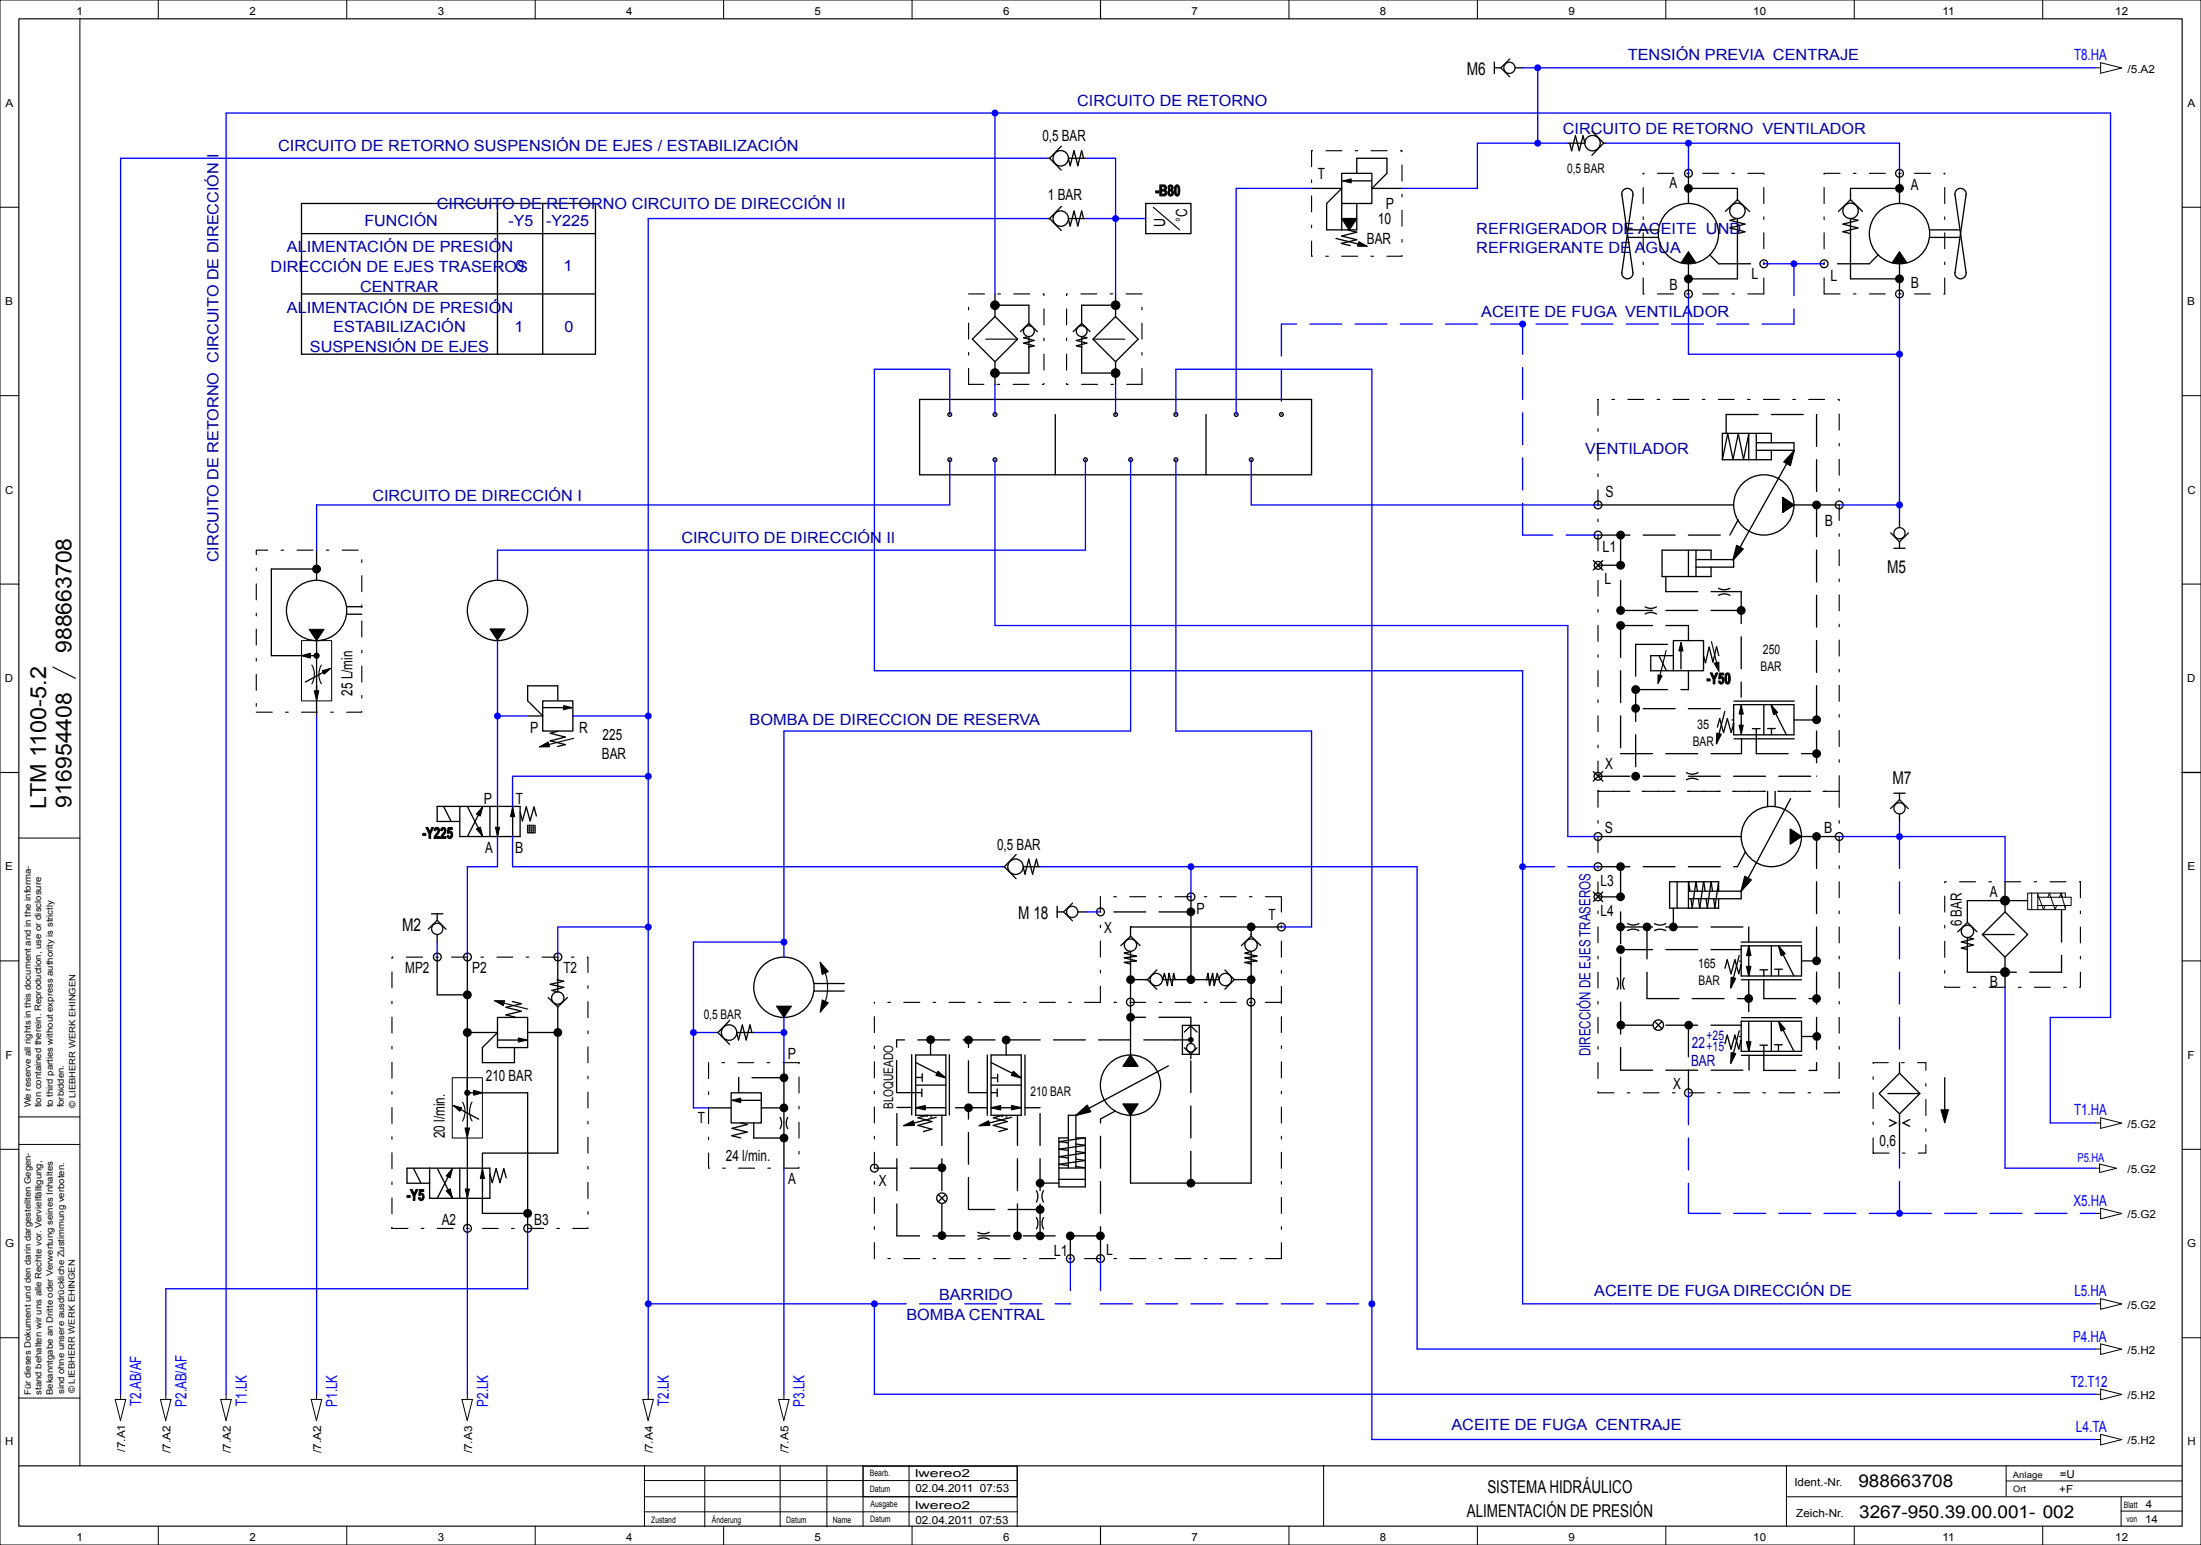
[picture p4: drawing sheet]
<svg xmlns="http://www.w3.org/2000/svg" width="584mm" height="410mm" viewBox="0 0 584 410" stroke-linecap="round" stroke-linejoin="round" font-family="sans-serif">
<path d="M292 0v5M5 5h574v400h-574zM14 177l6 3M0 205h5M579 205h5M5 389h574M292 405v5" fill="none" stroke="#000" stroke-width=".3"/>
<g fill="none" stroke="#000" stroke-width=".27">
<path d="M0 0h584v410h-584zM42 0v5M92 0v5M142 0v5M192 0v5M242 0v5M342 0v5M392 0v5M442 0v5M492 0v5M542 0v5M21.2 5v384"/>
<path d="M0 55h5M579 55h5M0 105h5M579 105h5M0 155h5M579 155h5M5 222.4h16.2M0 255h5M579 255h5M5 296.4h16.2M0 305h5M5 303.7h16.2"/>
<path d="M579 305h5M0 355h5M579 355h5M5 371h16.2M170.9 392.9h99M171 397.2h98.9M171 389v16M187 389.2v16M207 389v16.1M219.4 389v16.2M229 389.1h40.9v8.1h-40.9zM229 389v16"/>
<path d="M241.2 389v16M269.9 389.2v15.8M351.2 388.9v16M474 397.2h104.9M474 389v16M532.3 389v8M532.3 393h46.7M562.8 397.2v7.8M42 405v5M92 405v5M142 405v5M170.9 401.2h99"/>
<path d="M192 405v5M242 405v5M342 405v5M392 405v5M442 405v5M492 405v5M542 405v5M562.8 401h16.2"/>
</g>
<path d="M80 54h78v40h-78zM132 54v40M144 54v40M80 78h78M80 62h78M244 106h104v20h-104zM280 110v16M320 110v16" fill="none" stroke="#000" stroke-width=".35"/>
<g fill="#00f">
<circle cx="504" cy="322" r=".93"/>
<circle cx="504" cy="222" r=".93"/>
<circle cx="476" cy="70" r=".93"/>
<circle cx="448" cy="38" r=".93"/>
<circle cx="408" cy="18" r=".93"/>
<circle cx="408" cy="38" r=".93"/>
<circle cx="504" cy="134" r=".93"/>
<circle cx="404" cy="86" r=".93"/>
<circle cx="504" cy="94" r=".93"/>
<circle cx="404" cy="230" r=".93"/>
<circle cx="172" cy="190" r=".93"/>
<circle cx="172" cy="346" r=".93"/>
<circle cx="232" cy="346" r=".93"/>
<circle cx="316" cy="230" r=".93"/>
<circle cx="172" cy="206" r=".93"/>
<circle cx="364" cy="346" r=".93"/>
<circle cx="172" cy="246" r=".93"/>
<circle cx="264" cy="30" r=".93"/>
<circle cx="208" cy="250" r=".93"/>
<circle cx="208" cy="274" r=".93"/>
<circle cx="184" cy="274" r=".93"/>
<circle cx="132" cy="190" r=".93"/>
<circle cx="296" cy="58" r=".93"/>
</g>
<g fill="none" stroke="#000" stroke-width=".27">
<path d="M556 18h1.4M557.4 16.6l5.6 1.4-5.6 1.4zM80 170h8v16h-8zM140 219h2v2h-2zM539.1 237v4.4M540.7 238.1h8.8v2.2h-8.8M540.7 237v4.4M540.7 237.4l1.5 4 .4-1.1M543.4 238.1l.4-1.1 1.5 4.4 .4-1.1M546.8 237l-.3 1.1M547.2 238.1l-.4-1.1 1.2 4M548 238.1v-1.1h-10v4.4h10v-1.1"/>
<path d="M217.7 255.5l1.4 3M120 286h8v16h-8zM556 298h1.4M557.4 296.6l5.6 1.4-5.6 1.4zM556 310h1.1M557.1 308.9l4.5 1.1-4.5 1.1zM556 322h1.4M557.4 320.6l5.6 1.4-5.6 1.4zM556 346h1.4M556 358h1.4M557.4 344.6l5.6 1.4-5.6 1.4zM557.4 356.6l5.6 1.4-5.6 1.4z"/>
<path d="M30.6 371.4h2.8l-1.4 5.6zM32 370v1.4M42.6 371.4h2.8l-1.4 5.6zM44 370v1.4M58.6 371.4h2.8l-1.4 5.6zM60 370v1.4M82.6 371.4h2.8l-1.4 5.6zM84 370v1.4M122.6 371.4h2.8l-1.4 5.6zM124 370v1.4M170.6 371.4h2.8l-1.4 5.6zM172 370v1.4"/>
<path d="M206.6 371.4h2.8l-1.4 5.6zM208 370v1.4M556 370h1.4M557.4 368.6l5.6 1.4-5.6 1.4zM556 382h1.4M557.4 380.6l5.6 1.4-5.6 1.4z"/>
</g>
<g fill="none" stroke="#000" stroke-width=".35">
<path d="M396.5 16.5v3M396.5 18h1.8M402 18h2M281.6 38.8l-3.1 3.2M287 40l-1 4-1-4-1 4-.5-2M287 40l.5 2M416 38h4.5M416.5 38l.5 2M420.5 38l-.5-2-1 4-1-4-1 4M422.4 34.8l3.1 3.2M425.5 38h.5M425.5 38l-3.1 3.2"/>
<path d="M278 42h.5M278.5 42l3.1 3.2M278.5 58l3.1 3.2M281.6 54.8l-3.1 3.2h-.5M283.5 42h4.5M283.5 58h4.5M287 56l-1 4-1-4-1 4-.5-2M287 56l.5 2M304 54h12v8h-12zM348 50h8M356 46h8v8h-8zM356 54v7h4v-7"/>
<path d="M356.3 48h7.6M364 50h8M430.3 51.7l3 20.6a1.49 1.49 0 0 1-1.5 1.7 1.49 1.49 0 0 1-1.5-1.7l3-20.6a1.49 1.49 0 0 0-1.5-1.7 1.49 1.49 0 0 0-1.5 1.7M448 46v8M448 50h13v3M461 53l-3.2 3.1M461 53l3.2 3.1M491 53l-3.2 3.1M491 53l3.2 3.1M504 46v8M504 50h-13v3M519.2 50.4l-.5 .8v.5l3 20.6a1.49 1.49 0 0 1-1.5 1.7 1.49 1.49 0 0 1-1.5-1.7l3-20.6a1.47 1.47 0 0 0-.8-1.6 1.47 1.47 0 0 0-1.7 .3z"/>
<path d="M264 78v6M296 78v6M354.5 63.3l7.7 1.9M357.6 61l2.4 .6-4 1 4 1-4.1 1 2.4 .6M432 63h8.1M432 61h8.1M448 70v8M461 62l2-.5-4-1 4-1-4-1 2-.5v16h-13M491 62l-2-.5 4-1-4-1 4-1-2-.5v16h13M504 70v8M511.9 63h8.1M511.9 61h8.1"/>
<path d="M258 90l6-6 6 6-6 6zM264 96v6M264 81h9v5M273 85.8l-2.2 2.2M273 89.3l-1.4 .3 2.8 .8-2.8 .7 2.8 .7-1.4 .3M273 89.3v9.7h-9M273 85.8l2.2 2.2M287 92.1l-1.4-.3 2.8-.7-2.8-.8 2.8-.7-1.4-.3v9.7h9M289.2 88l-2.2-2.2-2.2 2.2M290 90l6-6 6 6-6 6zM296 81h-9v5M296 96v6"/>
<path d="M458.4 115l1.4 6.8M458.4 115.2l-1.4 6.8M461.2 115l1.4 6.8M461.2 115.2l-1.4 6.8M464 115v7M464 115.2l-1.4 6.8M466 117.5h10v2h-10M466 115v7M470 117.5v-2.5h-13v7M470 119.5v2.5h-13M476 119.6l-16.2 29M424 134h36"/>
<path d="M476 134h12M504 138v2M84 151h-12v23h8M84 146v8M422.8 148.8l2.5 2.5M425.3 148.7l-2.6 2.6M448 146v7M450 148.5h10v2h-10M450 146v7M454 148.5v-2.5h-13v7h13v-2.5M456 158l1.5-.4 1.5 .4M456 156.1l1.5 .4 1.5-.4"/>
<path d="M502.5 145.5h3M504 143.7v1.7M80.4 174h3.6M84 170v20M87.5 177.5l-6.5 3.5M92 163h4M92 161h4M436.5 162.9l1.5-.4 1.5 .4M436.5 161l1.5 .4 1.5-.4M440.2 174.1l1.9 3.8M444 170h8v8h-8zM444 174h-6v4h6"/>
<path d="M446 170.7v6.8M452 174.1l.5 1.8M453.5 171.8l-1 4M453.5 171.7l1 4 1-4.1 .6 2.4M140.2 190h3.8M144 186h8v8h-8zM144.1 187.8h7.6M148 194l-2 .6 4 1-4 1 4 1-2.1 .5M455.7 192.9l.6-2.2 1 3.7 1-3.7 1 3.7M457.7 188.8l-2.2 8.4M460 192l-.6 2.4M460 187h16v8h-16z"/>
<path d="M460.1 196.1h16M460.1 186.1h16M462 187.3v6.8M465 193.4h2M466 193.5v1.5M468 187v8M469 193.3h2M470 187.1l4 7.9M470 193.4v1.5M117.8 214.1l1.9 3.9M122 214v8h16v-8h-22v4h6M124 214.1l4 7.9"/>
<path d="M128 214.1l-4 7.9M130 214v8M132 214.1v7.8M136 214.2v7.7M141.7 214.1l-1 3.7-1.1-3.7-1 3.7-.6-2.2M141.7 214.2l.6 2.3M422.8 204.8l2.5 2.5M425.3 204.7l-2.6 2.6M447.5 206.9l1.5-.4 1.5 .4M447.5 205l1.5 .4 1.5-.4M469 210v4M471 210v4"/>
<path d="M475.1 212l-13.1 24.5M502.5 210.5h3M504 210.5v1.8M504 216v2M266 230h.5M266.5 230l3.1 3.2M269.6 226.8l-3.1 3.2M275.5 230l-.5-2-1 4-1-4-1 4-.5-2h4.5M316 238v22M422.7 236.7l2.6 2.6M424 222h38M425.3 236.7l-2.5 2.5"/>
<path d="M445 234v7M448 236.5h14M448 234v7M448.1 234.1l.3 2.4M448.7 238.5l.3 2.5M450.4 236.5l-.4-2.5-1 6.9M452 234.1l-1 6.9-.3-2.5M452.1 234l.3 2.4M452.7 238.5l.3 2.4M454 234l-1 7M454 234.1l.4 2.4M454.7 238.5l.3 2.4"/>
<path d="M456 234v2.5M456 234h-13v7h13v-2.5M456 234l-1 7M462 236.5v2h-14M478 222h10M532 234v8M538 239h-16v5.7M114.5 242.5h3M116 242.5v1.8M116 248v2M116 254v10h8M124 254v47.5"/>
<path d="M148 254v9.2l-1.6-.4 3.2-.8-3.6-.8 3.6-.8-1.8-.4M280.5 240.5v3M280.5 242h1.8M286 242h2M299.9 252.5l-1.6 .4 3.3 .9-3.3 .4 3.3 .8-3.3 .4 1.6 .4M300 246v2.5M300 252.4v27.6M300 260h4.5M300 246h40M302.5 250.9l-2.5-2.4-2.6 2.4M304.5 260l2.4 2.5M306.9 257.4l-2.5 2.6"/>
<path d="M308.4 260h15.1M308.5 259.9l.4-1.6 .9 3.3 .4-3.3 .8 3.3 .4-3.3 .4 1.6M320.1 259.9l.4-1.6 .4 3.3 .9-3.3 .4 3.3 .8-3.3 .4 1.6M325 257.4l2.5 2.6M327.5 260h4.5M327.5 260l-2.5 2.5M331.9 252.5l-1.6 .4 3.3 .9-3.3 .4 3.3 .8-3.3 .4 1.6 .4M332 252.4v61.6h-32v-18M332 246v2.5M332 248.4l-2.6 2.5M332 248.5l2.5 2.4M429.1 259.5l.4 1.5-.4 1.5"/>
<path d="M431 259.5l-.5 1.5 .5 1.5M431.9 247l1.5-.4 1.5 .4M431.9 245.1l1.5 .4 1.5-.4M439 247l1.5-.4 1.5 .4M439 245.1l1.5 .4 1.5-.4M457.7 256.9l.6-2.2 1 3.7 1-3.7 1.1 3.7M461.5 253.6l-2.2 8.3M462 256l-.6 2.4M462 251h16v8h-16zM462 250h16M462 260h16M464 251v7.9"/>
<path d="M467 257.4h2M468 257.5v1.5M470 251v8M470.9 257.2h2M471.9 257.3v1.5M472 251.1l4 7.9M522 249v8.9M522 258h10M522 248.8l1.6 .4-3.2 .8 3.2 .8-3.2 .8 1.6 .4M524.6 247.3l-2.6-2.5-2.5 2.5M526 248l6-6 6 6-6 6zM532 254v8"/>
<path d="M124 274h7.8M132 270h8v8h-8zM132.1 276h7.6M135.9 265.8l2.4 .6M138.3 266.4l-4.1 .9 4 1M138.3 268.4l-4 .9 2.3 .6M140.2 274h7.8M148 267v39h-19.9M150.6 264.7l-2.6 2.5-2.5-2.5M190 274h.5M190.5 274l3.1 3.2M193.6 270.8l-3.1 3.2"/>
<path d="M197 272l-1 4-.5-2h4.5M197 272l1 4 1-4 .5 2M216 263h8M216 261h8M241.9 279.9v16M243 280h8v16h-8zM251.9 279.9v16M262 280v16M263 280h8v16h-8zM272 280v16M312 276h4.1M313.7 272.1h4.5v7.7h-4.5z"/>
<path d="M314.3 278.1l1.7 1.6M316 272.2l-1.7 1.7M316 272.2l1.6 1.7M316 271v1M316 280v1M316 272.2v4.7M317.6 278.1l-1.6 1.6M439 271.1l2 1.9M440.9 271.1l-1.8 1.9M461.5 273.6l-2.2 8.3M462 276l-.6 2.4-1.1-3.7-1 3.7-1-3.7-.6 2.2M462 271h16v8h-16z"/>
<path d="M462.1 270.1h16M464 271v7.9M467 277.4h2M468 277.5v1.5M470 271v8M470.9 277.3h2M471.9 277.4v1.5M472 271.1l4 7.9M120.5 293.5l6.5 3.5M124 290h3.6M128 290h12v36M188 294h6"/>
<path d="M194 290h8v8h-8zM194.3 292h7.6M196.5 298l1.7 .4-4 1 4 1-4 1M202 294h6M207 296.5l.4 1.5-.4 1.5M208 282v28M209 296.5l-.4 1.5 .4 1.5M243 288h8M243 282l7.9 4M243 290h1.5M243 294h7.9M243.1 285.9h1.5"/>
<path d="M243.5 296.6l3.8 1-3.8 1.1 3.8 1-2.3 .6M244.6 289v2M244.7 284.9v2.1M246 296l-2.4 .6M248.4 296.5l-8.4 2.2M263 288h8M263 282l7.9 4M263 290h1.5M263 294h7.9M263.1 286.1h1.5M263.5 296.6l3.8 1-3.8 1.1 3.8 1-2.3 .6M264.6 289v2"/>
<path d="M264.7 285.1v2M266 296l-2.4 .6M268.4 296.5l-8.4 2.2M310 282.9l-24.5 13.1M462.1 280.1h16M498.6 290.2l5.4-5.4 5.4 5.4-5.4 5.4zM501.3 297.1l1.8 .9-1.8 .9M504 282v2.8M504 295.5v10.5M506.7 297.1l-1.8 .9 1.8 .9M516 286v11.5M109.8 310.1l1.9 3.9"/>
<path d="M114 310v8h16v-8h-22v4h6M116 310.1l4 7.9M120 310.1l-4 7.9M122 310v8M124 302v8M124 310.1v7.8M124 318v8M128 318v4M128 306v3.8M128 310.2v7.7M133.7 310.1l-1.1 3.7-1-3.7-1 3.7-.6-2.2M133.7 310.2l.6 2.3"/>
<path d="M194.2 301.4l2.3 .6M249 317l1.9 1.9M250.9 317l-2 1.9M275 316l.4 1.5-.4 1.5M276.9 316l-.4 1.5 .4 1.5M281 310h7M281 313h7M281 309l2.4 .3M281 307l2.4 .3M281 305l2.5 .3M283.5 310v-14h2v14M283.5 302h-2.5v13h7v-13"/>
<path d="M285.5 302h2.5M285.5 303.6l2.4 .3M285.5 309.6l2.4 .3M285.5 307.6l2.4 .3M285.5 305.6l2.5 .3M287.9 306l-6.9 1M287.9 308l-6.9 1M288 302l-7 1 2.4 .3M288 304l-7 1M128.1 322h11.9M259.5 328.9l1.5-.4 1.5 .4M259.5 327l1.5 .4 1.5-.4"/>
<path d="M275 323.1l.4 1.5-.4 1.5M276.9 323.1l-.4 1.5 .4 1.5"/>
<circle cx="422.5" cy="38" r="2.05"/>
<circle cx="281.4" cy="58" r="2.05"/>
<circle cx="281.4" cy="42" r="2.05"/>
<circle cx="448" cy="46" r="1.04"/>
<circle cx="461" cy="56" r="2.05"/>
<circle cx="491" cy="56" r="2.05"/>
<circle cx="504" cy="46" r="1.04"/>
<circle cx="448" cy="62" r="8"/>
<circle cx="448" cy="78" r="1.04"/>
<circle cx="468" cy="70" r="1.04"/>
<circle cx="484" cy="70" r="1.04"/>
<circle cx="504" cy="62" r="8"/>
<circle cx="504" cy="78" r="1.04"/>
<circle cx="273" cy="87.9" r="1.44"/>
<circle cx="287" cy="87.9" r="1.44"/>
<circle cx="252" cy="110" r=".5"/>
<circle cx="264" cy="110" r=".5"/>
<circle cx="296" cy="110" r=".5"/>
<circle cx="312" cy="110" r=".5"/>
<circle cx="328" cy="110" r=".5"/>
<circle cx="340" cy="110" r=".5"/>
<circle cx="252" cy="122" r=".5"/>
<circle cx="264" cy="122" r=".5"/>
<circle cx="288" cy="122" r=".5"/>
<circle cx="300" cy="122" r=".5"/>
<circle cx="312" cy="122" r=".5"/>
<circle cx="332" cy="122" r=".5"/>
<circle cx="424" cy="134" r="1.04"/>
<circle cx="468" cy="134" r="8"/>
<circle cx="488" cy="134" r="1.04"/>
<circle cx="424" cy="142" r="1.04"/>
<circle cx="424" cy="150" r="1.04"/>
<circle cx="84" cy="162" r="8"/>
<circle cx="132" cy="162" r="8"/>
<circle cx="424" cy="206" r="1.04"/>
<circle cx="269.4" cy="230" r="2.05"/>
<circle cx="316" cy="238" r="1.04"/>
<circle cx="424" cy="222" r="1.04"/>
<circle cx="424" cy="230" r="1.04"/>
<circle cx="424" cy="238" r="1.04"/>
<circle cx="470" cy="222" r="8"/>
<circle cx="488" cy="222" r="1.04"/>
<circle cx="116" cy="254" r="1.04"/>
<circle cx="124" cy="254" r="1.04"/>
<circle cx="148" cy="254" r="1.04"/>
<circle cx="292" cy="242" r="1.04"/>
<circle cx="299.9" cy="250.8" r="1.64"/>
<circle cx="306.8" cy="259.9" r="1.64"/>
<circle cx="325.1" cy="259.9" r="1.64"/>
<circle cx="331.9" cy="250.8" r="1.64"/>
<circle cx="340" cy="246" r="1.04"/>
<circle cx="522" cy="247.2" r="1.64"/>
<circle cx="148" cy="264.8" r="1.64"/>
<circle cx="193.4" cy="274" r="2.05"/>
<circle cx="208" cy="262" r="8"/>
<circle cx="299.9" cy="265.9" r="1.04"/>
<circle cx="316" cy="278" r="1.12"/>
<circle cx="331.9" cy="265.9" r="1.04"/>
<circle cx="440" cy="272" r="1.38"/>
<circle cx="300" cy="288" r="8"/>
<circle cx="448" cy="290" r="1.04"/>
<circle cx="232" cy="310" r="1.04"/>
<circle cx="249.9" cy="318" r="1.38"/>
<circle cx="124" cy="326" r="1.04"/>
<circle cx="140" cy="326" r="1.04"/>
<circle cx="284" cy="334" r="1.04"/>
<circle cx="292" cy="334" r="1.04"/>
</g>
<g fill="#000" stroke="#000" stroke-width=".27">
<path d="M356.3 48l2.2-.5v1zM360.5 64.1l2.3 1.3-2.6-.1zM448 66.8l2 3h-4zM504 66.8l2 3h-4zM82 167h4l-2 3zM85.5 178l2.3-.7-1.8 1.6zM130 166.9h4l-2 3zM439.9 179.1l1.1 .3-1.1 2zM454.8 176l1.3-.3v2.5zM83.4 183.3h1.2l-.6 2.6zM143.1 198.2l2.4-1.3 .3 1.3zM461.4 192.4h1.1l-.5 2.5z"/>
<path d="M462 187l.6 2.5h-1.2zM128.1 214.1l-.7 2.5-1-.5zM131.5 219.5h1.1l-.6 2.5zM136 214.1l.6 2.6h-1.1zM126.4 220l1-.5 .7 2.5zM217.6 255.3l2.2 2.5-1.7 .8zM131.2 265.5l2.7 .1-.3 1.3zM206 267h4l-2 3zM218.2 265.3l1.6 .8-2.2 2.5zM120.2 293.3l2.3 .7-.5 .9zM123.4 299.3h1.2l-.6 2.7zM515 294.5h2l-1 3.5z"/>
<path d="M120.1 310.1l-.7 2.5-1-.5zM118.4 316l1-.5 .7 2.5zM123.4 315.5h1.2l-.6 2.5zM128 310.1l.6 2.6h-1.2z"/>
<circle cx="264" cy="81" r="1.15"/>
<circle cx="264" cy="99" r="1.15"/>
<circle cx="296" cy="81" r="1.15"/>
<circle cx="296" cy="99" r="1.15"/>
<circle cx="84" cy="174" r=".69"/>
<circle cx="316" cy="275.9" r=".63"/>
<circle cx="124" cy="290" r=".69"/>
</g>
<g fill="none" stroke="#000" stroke-width=".3" stroke-dasharray="4.2 3.5 .7 3.5">
<path d="M348 40h24v28h-24zM468 46h-32M484 46h32M257 78h20v24h-20zM283 78h20v24h-20zM436 78v-32M468 78v-32M468 78h-32M484 78v-32M484 78h32M516 78v-32M424 106h64v104h-64z"/>
<path d="M68 146h28v43h-28zM424 210v80M424 210h64M488 210v80M340 238h-48M516 234h36v28h-36zM104 254h52v72h-52zM292 266v-28M340 266h-108M340 266v-28M188 282h24v28h-24zM424 290h64"/>
<path d="M497 282h14v24h-14zM232 334v-68M340 334h-108M340 334v-69"/>
</g>
<path d="M270 90h-12M290 90h12" fill="none" stroke="#000" stroke-width=".3" stroke-dasharray="8.5 3.5"/>
<g fill="#000" stroke="#000" stroke-width=".35">
<path d="M356 58h4l-2 3zM476 119.6l-1 3.9-1.7-.9zM473 132l3 2-3 2zM460.8 144.7l1.7 1-2.7 3zM80.1 174l2.2-.6v1.2zM455.5 194.6l1.2 .3-1.3 2.5zM469.9 187.1l1.7 2-1 .5zM462.9 232.6l1.8 .9-2.7 3zM475 220l3 2-3 2zM459.4 259.3l1.1 .3-1.3 2.6zM463.4 256.5h1.1l-.5 2.5zM464 251.1l.6 2.5h-1.1z"/>
<path d="M472 251.1l1.6 2-1 .5zM300 280l2 3h-4zM459.4 279.3l1.1 .3-1.3 2.6zM463.4 276.5h1.1l-.5 2.5zM472 271.1l1.6 2-1 .5zM125.7 289.4l2.2 .6-2.2 .6zM194.3 292l2.2-.5v1zM239.8 298.7l2.5-1.2 .3 1.1zM243 294l2.5-.6v1.1zM248.9 284.3l2 1.7-2.5-.6zM259.8 298.7l2.5-1.2 .3 1.1zM263 294l2.5-.6v1.1z"/>
<path d="M268.4 293.4l2.5 .5-2.5 .6zM268.9 284.3l2 1.7-2.5-.6zM285.5 296l3-2.7 .9 1.7zM298 293h4l-2 3z"/>
<circle cx="448" cy="50" r="1"/>
<circle cx="504" cy="50" r="1"/>
<circle cx="448" cy="74" r="1"/>
<circle cx="504" cy="74" r="1"/>
<circle cx="482" cy="134" r="1"/>
<circle cx="84" cy="151" r="1"/>
<circle cx="430" cy="142" r="1"/>
<circle cx="430" cy="150" r="1"/>
<circle cx="430" cy="166" r="1"/>
<circle cx="430" cy="162" r="1"/>
<circle cx="462" cy="162" r="1"/>
<circle cx="434" cy="188" r=".99"/>
<circle cx="434" cy="183" r="1"/>
<circle cx="482" cy="200" r="1"/>
<circle cx="482" cy="191" r="1"/>
<circle cx="434" cy="206" r="1"/>
<circle cx="430" cy="230" r=".99"/>
<circle cx="430" cy="238" r=".99"/>
<circle cx="482" cy="222" r=".99"/>
<circle cx="532" cy="239" r="1.15"/>
<circle cx="300" cy="260" r=".99"/>
<circle cx="316" cy="242" r=".99"/>
<circle cx="316" cy="260" r=".99"/>
<circle cx="332" cy="246" r=".99"/>
<circle cx="332" cy="260" r=".99"/>
<circle cx="430" cy="252" r=".99"/>
<circle cx="430" cy="246" r=".99"/>
<circle cx="437" cy="246" r=".99"/>
<circle cx="444" cy="246" r=".99"/>
<circle cx="482" cy="255" r=".99"/>
<circle cx="532" cy="258" r="1.15"/>
<circle cx="124" cy="264" r="1"/>
<circle cx="124" cy="274" r="1"/>
<circle cx="148" cy="274" r="1"/>
<circle cx="246.9" cy="275.9" r=".99"/>
<circle cx="257" cy="276" r=".99"/>
<circle cx="267" cy="276" r=".99"/>
<circle cx="300" cy="270" r=".99"/>
<circle cx="430.1" cy="272" r=".99"/>
<circle cx="448.1" cy="272" r=".99"/>
<circle cx="464" cy="265" r=".99"/>
<circle cx="482" cy="265" r=".99"/>
<circle cx="482.1" cy="275" r=".99"/>
<circle cx="208" cy="294" r=".99"/>
<circle cx="208" cy="286" r=".99"/>
<circle cx="257" cy="294" r=".99"/>
<circle cx="208" cy="302" r=".99"/>
<circle cx="249.9" cy="309.9" r=".99"/>
<circle cx="276" cy="314" r=".99"/>
<circle cx="316" cy="314" r=".99"/>
<circle cx="140" cy="322" r="1"/>
<circle cx="249.9" cy="327.9" r=".99"/>
<circle cx="270" cy="328" r=".99"/>
<circle cx="276" cy="321" r=".99"/>
<circle cx="276" cy="328" r=".99"/>
<circle cx="284" cy="328" r=".99"/>
<circle cx="292" cy="328" r=".99"/>
</g>
<g fill="none" stroke="#000" stroke-width=".35" stroke-dasharray="8.5 3.5">
<path d="M352 54v7M356 50l-4 4M360 46v-4M364 50l4-4M368 42h-8M368 42v4M352 61h4M453.7 67.7l2.3 2.3M456 70h12M496 70h-12M498.3 67.7l-2.3 2.3M458 110h24"/>
<path d="M458 110v5M482 110v96M461.2 137.9l-2.2 4.1M424 142h35M424 150h6M430 142v58M442 153v4M442 157h20M462 157v28M430 162h32M430 166h18M434 171v35"/>
<path d="M434 171h10M448 166v4M448 178v5M140 182h8M140 182v4M144 189.9l-4-3.9M148 185.8v-3.8M430 200h32M434 183h14M436 188.1h24M462.1 196.1v3.9M466 195v5"/>
<path d="M466 200h16M476.1 191.1h5.9M424 206h58M424 230h37M424 238h6M430 230v54M463.1 226l-2.1 4M482 222v62M316 242h-24M430 246h34M430 252h32M437 246v19"/>
<path d="M444 241v5M464 246v4M464 260v10M468 260v5M478 255h4M526 248h12M547 258h-15M547 241.5v16.5M132 274l-4 4M136.5 278v4M246.9 279.9v-4M267 280v-4"/>
<path d="M312 276h-74M316 271v-1M316 270h-16M430 272.1h32.1M437 265h27M448 272v17.9M468 265h14M468 279v5M478.1 275.1h4M128 282h8.5M128 282v-4M196 290v-4"/>
<path d="M208 286h-12M237.9 289.9v-13.9M241.9 293.9h-3.9M243 290h-5M257 290v-14M262 290h-5M262 294h-10M276 294h-4M296 294.8l-4 2.2M430 284h34M464.1 280.1v3.9M468 284.1h14.1"/>
<path d="M509.4 290.2h-10.8M200 302v-4M207 302h-7M250 310h-17.9M281 314h-5M316 314v-33M238 328v-34M249.9 328v-32.1M257 321v-27M270 328v-32M276 328v-34M276 321h-19"/>
<path d="M284 334v-6M292 328h-54M292 334v-37"/>
</g>
<g fill="#000">
<circle cx="459.6" cy="191" r=".17"/>
<circle cx="459.8" cy="192.1" r=".17"/>
<circle cx="461.6" cy="255" r=".17"/>
<circle cx="461.8" cy="256.1" r=".17"/>
<circle cx="461.6" cy="275" r=".17"/>
<circle cx="461.8" cy="276.1" r=".17"/>
<circle cx="245.8" cy="296.2" r=".17"/>
<circle cx="246.9" cy="296.4" r=".17"/>
<circle cx="265.8" cy="296.2" r=".17"/>
<circle cx="266.9" cy="296.4" r=".17"/>
</g>
<g fill="none" stroke="#240000" stroke-width=".35">
<path d="M400.6 15.6l-2.4 2.4 2.4 2.4M501.6 141.4l2.4 2.4 2.4-2.4M501.6 214.6l2.4-2.4 2.4 2.4M284.6 239.6l-2.4 2.4 2.4 2.4M113.6 246.6l2.4-2.4 2.4 2.4"/>
<circle cx="400.5" cy="18" r="1.49"/>
<circle cx="504" cy="141.5" r="1.49"/>
<circle cx="504" cy="214.5" r="1.49"/>
<circle cx="116" cy="246.5" r="1.49"/>
<circle cx="284.5" cy="242" r="1.49"/>
</g>
<path d="M446 170.5l.6 2.2h-1.1zM149.5 187.3l2.3 .5-2.3 .5zM137.6 275.4l2.2 .6-2.2 .5z" fill="#000" stroke="#000" stroke-width=".3"/>
<path d="M306 55l7 6M82.7 176.5a5 5 0 0 1 0 5M85.3 176.5a5 5 0 0 0 0 5M442.1 172.6l-2 8.2M454.1 170.3l1.7 6.7M152.2 195.9l-8.6 2.2M217.7 255.5a12.1 12.1 0 0 1 0 13M131.4 265.6l8.6 2.2M122.7 292.5a5 5 0 0 1 0 5M125.3 292.5a5 5 0 0 0 0 5" fill="none" stroke="#000" stroke-width=".3"/>
<circle cx="300" cy="246" r=".17" fill="#000"/>
<path d="M140 220h2M140 219.5h2M140 219v2h2M140.5 219v2M141 219v2M141.5 219v2M140 220.5h2" fill="none" stroke="#004800" stroke-width=".27"/>
<g fill="none" stroke="#00f" stroke-width=".35">
<path d="M404 18h152M408 18v20M264 30v48M416 38h-24v12h-20M426 38h78v8M448 38v8M278 58h-106v312M278 42h-246v328M288 42h8v36M288 58h16M348 50h-20v60M448 78v16h56"/>
<path d="M504 78v60M252 110v-12h-20v80h172v168h152M264 102v8M296 102v8M312 110v-12h52v284h192M252 122v12h-168v12M264 122v44h152v56h8M288 122v24h-156v8M300 122v72h-92v60M312 122v72h36v52h-8M332 122v12h92M488 134h16"/>
<path d="M132 170v44M84 190v180M132 190h8M152 190h20M172 206h-36v8M504 218v4M132 222v8h-8v24M136 222v8h130M276 230h100v128h180M316 230v8M488 222h44v12M116 250v4"/>
<path d="M172 246h-24v8M208 250h-24v44h4M288 242h4M184 274h6M200 274h8M208 270v12M532 262v48h24M556 298h-12v-28h16v-240h-500v340M208 310v60M124 326v44M140 326v16h-96v28M172 346h60v24h324"/>
</g>
<g fill="none" stroke="#00f" stroke-width=".35" stroke-dasharray="8.5 3.5">
<path d="M476 70h-8M476 70v16M484 70h-8M340 86v24M404 86h-64M476 86h-72M404 142v-56M424 142h-20M404 230h20M504 222v60M448 290v32M284 334v12"/>
<path d="M292 334v12M448 322h56M504 322h52M504 322v-16M232 346h52M292 346h72"/>
</g>
<g font-size="5.9">
<text x="19" y="173.3" transform="rotate(-90 19 173.3)">988663708</text>
<text x="12.2" y="214.6" transform="rotate(-90 12.2 214.6)">LTM 1100-5.2</text>
<text x="19" y="214.3" transform="rotate(-90 19 214.3)">916954408</text>
</g>
<g font-size="4.7">
<text x="389.2" y="20">M6</text>
<text x="500.7" y="152">M5</text>
<text x="502.1" y="208">M7</text>
<text x="270.2" y="244">M 18</text>
<text x="106.7" y="247">M2</text>
<text x="493.1" y="394.7">988663708</text>
<text x="394.6" y="396.2">SISTEMA HIDRÁULICO</text>
<text x="389.2" y="402.6">ALIMENTACIÓN DE PRESIÓN</text>
<text x="493.3" y="402.8">3267-950.39.00.001- 002</text>
</g>
<g font-size="4.1" fill="#00a">
<text x="431.9" y="16">TENSIÓN PREVIA CENTRAJE</text>
<text x="285.8" y="28">CIRCUITO DE RETORNO</text>
<text x="414.7" y="35.5">CIRCUITO DE RETORNO VENTILADOR</text>
<text x="73.8" y="40">CIRCUITO DE RETORNO SUSPENSIÓN DE EJES / ESTABILIZACIÓN</text>
<text x="96.7" y="60">FUNCIÓN</text>
<text x="115.9" y="55.5">CIRCUITO DE RETORNO CIRCUITO DE DIRECCIÓN II</text>
<text x="134.9" y="60">-Y5</text>
<text x="144.9" y="60">-Y225</text>
<text x="391.7" y="62">REFRIGERADOR DE ACEITE UND</text>
<text x="76.2" y="67">ALIMENTACIÓN DE PRESIÓN</text>
<text x="136.8" y="72">0</text>
<text x="149.5" y="72">1</text>
<text x="391.7" y="67.2">REFRIGERANTE DE AGUA</text>
<text x="71.8" y="72.2">DIRECCIÓN DE EJES TRASEROS</text>
<text x="95.6" y="77.4">CENTRAR</text>
<text x="76.2" y="83">ALIMENTACIÓN DE PRESIÓN</text>
<text x="393" y="84">ACEITE DE FUGA VENTILADOR</text>
<text x="88.4" y="88.2">ESTABILIZACIÓN</text>
<text x="136.5" y="88">1</text>
<text x="149.8" y="88">0</text>
<text x="82.2" y="93.4">SUSPENSIÓN DE EJES</text>
<text x="420.6" y="120.5">VENTILADOR</text>
<text x="98.8" y="133">CIRCUITO DE DIRECCIÓN I</text>
<text x="180.8" y="144">CIRCUITO DE DIRECCIÓN II</text>
<text x="58" y="149.2" transform="rotate(-90 58 149.2)">CIRCUITO DE RETORNO CIRCUITO DE DIRECCIÓN I</text>
<text x="198.9" y="192.5">BOMBA DE DIRECCION DE RESERVA</text>
<text x="422" y="280.3" transform="rotate(-90 422 280.3)">DIRECCIÓN DE EJES TRASEROS</text>
<text x="448.9" y="278">22</text>
<text x="448.7" y="283">BAR</text>
<text x="249.2" y="345">BARRIDO</text>
<text x="423" y="344">ACEITE DE FUGA DIRECCIÓN DE</text>
<text x="240.5" y="350.2">BOMBA CENTRAL</text>
<text x="385.1" y="379.5">ACEITE DE FUGA CENTRAJE</text>
</g>
<g font-size="4.1" fill="#00f">
<text x="550.3" y="16">T8.HA</text>
<text x="550.3" y="296">T1.HA</text>
<text x="550.1" y="320">X5.HA</text>
<text x="550.4" y="344">L5.HA</text>
<text x="550" y="356">P4.HA</text>
<text x="549.5" y="368">T2.T12</text>
<text x="37.5" y="373.1" transform="rotate(-90 37.5 373.1)">T2.AB/AF</text>
<text x="49.5" y="373.3" transform="rotate(-90 49.5 373.3)">P2.AB/AF</text>
<text x="65.5" y="373.1" transform="rotate(-90 65.5 373.1)">T1.LK</text>
<text x="89.5" y="373.3" transform="rotate(-90 89.5 373.3)">P1.LK</text>
<text x="129.5" y="373.3" transform="rotate(-90 129.5 373.3)">P2.LK</text>
<text x="177.5" y="373.1" transform="rotate(-90 177.5 373.1)">T2.LK</text>
<text x="213.5" y="373.3" transform="rotate(-90 213.5 373.3)">P3.LK</text>
<text x="550.7" y="380">L4.TA</text>
</g>
<g font-size="4.1">
<text x="276.6" y="37.5">0,5 BAR</text>
<text x="349.7" y="47.5">T</text>
<text x="278.1" y="53">1 BAR</text>
<text x="306.5" y="52">-B80</text>
<text x="443" y="50">A</text>
<text x="507" y="50.5">A</text>
<text x="315" y="58.8" transform="rotate(-90 315 58.8)">°C</text>
<text x="365.6" y="59.5">10</text>
<text x="367.7" y="55.5">P</text>
<text x="309.2" y="60.2" transform="rotate(-90 309.2 60.2)">U</text>
<text x="362.7" y="64.7">BAR</text>
<text x="443" y="77">B</text>
<text x="464.7" y="74">L</text>
<text x="485.7" y="74.5">L</text>
<text x="507" y="76.5">B</text>
<text x="426" y="132">S</text>
<text x="484.2" y="139.5">B</text>
<text x="425.2" y="146.5">L1</text>
<text x="425.7" y="155">L</text>
<text x="93.5" y="184.6" transform="rotate(-90 93.5 184.6)">25 L/min</text>
<text x="452.7" y="181.5">-Y50</text>
<text x="140.7" y="194.5">P</text>
<text x="153.7" y="194.5">R</text>
<text x="159.9" y="196.3">225</text>
<text x="159.7" y="201.5">BAR</text>
<text x="425.9" y="204">X</text>
<text x="128.3" y="213.4">P</text>
<text x="136.9" y="213.4">T</text>
<text x="425.8" y="221">S</text>
<text x="484" y="221">B</text>
<text x="112" y="222.5">-Y225</text>
<text x="128.8" y="226.5">A</text>
<text x="136.7" y="226.5">B</text>
<text x="264.6" y="225.5">0,5 BAR</text>
<text x="424.7" y="235">L3</text>
<text x="528" y="238">A</text>
<text x="317.5" y="242.5">P</text>
<text x="336.6" y="244.1">T</text>
<text x="424.7" y="243">L4</text>
<text x="520.5" y="245.8" transform="rotate(-90 520.5 245.8)">6 BAR</text>
<text x="293" y="247.5">X</text>
<text x="107.5" y="258.3">MP2</text>
<text x="125.3" y="258.3">P2</text>
<text x="149.5" y="258.3">T2</text>
<text x="528" y="262">B</text>
<text x="209" y="281">P</text>
<text x="128.9" y="286.9">210 BAR</text>
<text x="443.9" y="289">X</text>
<text x="185.2" y="298">T</text>
<text x="118" y="302.1" transform="rotate(-90 118 302.1)">20 l/min.</text>
<text x="498.7" y="304">0,6</text>
<text x="192.6" y="308">24 l/min.</text>
<text x="209.2" y="314.2">A</text>
<text x="233.2" y="314.8">X</text>
<text x="107.8" y="318.6">-Y5</text>
<text x="117.2" y="325.1">A2</text>
<text x="141.7" y="325">B3</text>
<text x="279.6" y="333.3">L1</text>
<text x="293.5" y="333.2">L</text>
</g>
<g font-size="3.5">
<text x="415.8" y="46">0,5 BAR</text>
<text x="467.8" y="173.5">250</text>
<text x="467.1" y="178">BAR</text>
<text x="449.1" y="198">BAR</text>
<text x="450.3" y="193.5">35</text>
<text x="450.6" y="257">165</text>
<text x="450.7" y="261.5">BAR</text>
<text x="186.7" y="270.5">0,5 BAR</text>
<text x="273.4" y="291">210 BAR</text>
<text x="237" y="294.3" transform="rotate(-90 237 294.3)">BLOQUEADO</text>
</g>
<g font-size="3.5" fill="#00a">
<text x="452.8" y="276">+25</text>
<text x="452.8" y="279">+15</text>
</g>
<text font-size="3.3" fill="#00f" x="551.2" y="308.4">P5.HA</text>
<g font-size="2.9">
<text x="20.3" y="4">1</text>
<text x="66.2" y="4">2</text>
<text x="116.2" y="4">3</text>
<text x="166.2" y="4">4</text>
<text x="216.2" y="4">5</text>
<text x="266.1" y="4">6</text>
<text x="316.1" y="4">7</text>
<text x="366.2" y="4">8</text>
<text x="416.2" y="4">9</text>
<text x="465.2" y="4">10</text>
<text x="515.4" y="4">11</text>
<text x="561.3" y="4">12</text>
<text x="564.5" y="19.2">/5.A2</text>
<text x="1.4" y="28.5">A</text>
<text x="580.5" y="28.5">A</text>
<text x="1.4" y="81">B</text>
<text x="580.3" y="81">B</text>
<text x="1.4" y="131">C</text>
<text x="580.4" y="131">C</text>
<text x="1.3" y="181">D</text>
<text x="580.3" y="181">D</text>
<text x="1.4" y="231">E</text>
<text x="580.4" y="231">E</text>
<text x="1.4" y="281">F</text>
<text x="580.5" y="281">F</text>
<text x="564.5" y="299.2">/5.G2</text>
<text x="564.5" y="311.2">/5.G2</text>
<text x="564.5" y="323.2">/5.G2</text>
<text x="1.4" y="331">G</text>
<text x="580.3" y="331">G</text>
<text x="564.5" y="347.2">/5.G2</text>
<text x="564.5" y="359.2">/5.H2</text>
<text x="564.5" y="371.2">/5.H2</text>
<text x="1.4" y="383.5">H</text>
<text x="564.5" y="383.2">/5.H2</text>
<text x="580.4" y="383.5">H</text>
<text x="33.3" y="385.2" transform="rotate(-90 33.3 385.2)">/7.A1</text>
<text x="45.2" y="385.6" transform="rotate(-90 45.2 385.6)">/7.A2</text>
<text x="61.2" y="385.6" transform="rotate(-90 61.2 385.6)">/7.A2</text>
<text x="85.2" y="385.6" transform="rotate(-90 85.2 385.6)">/7.A2</text>
<text x="125.3" y="385.7" transform="rotate(-90 125.3 385.7)">/7.A3</text>
<text x="173.3" y="385.7" transform="rotate(-90 173.3 385.7)">/7.A4</text>
<text x="209.2" y="385.7" transform="rotate(-90 209.2 385.7)">/7.A5</text>
<text x="242.8" y="392">lwereo2</text>
<text x="242.9" y="396">02.04.2011 07:53</text>
<text x="476.1" y="394.3">Ident.-Nr.</text>
<text x="546.5" y="392.3">=U</text>
<text x="242.8" y="400.5">lwereo2</text>
<text x="546.4" y="396.2">+F</text>
<text x="569.4" y="400.2">4</text>
<text x="242.9" y="404.5">02.04.2011</text>
<text x="259.9" y="404.5">07:53</text>
<text x="476.6" y="402.5">Zeich-Nr.</text>
<text x="569.2" y="404.1">14</text>
<text x="20.3" y="409">1</text>
<text x="66.2" y="409">2</text>
<text x="116.2" y="409">3</text>
<text x="166.2" y="409">4</text>
<text x="216.2" y="409">5</text>
<text x="266.1" y="409">6</text>
<text x="316.1" y="409">7</text>
<text x="366.2" y="409">8</text>
<text x="416.2" y="409">9</text>
<text x="465.2" y="409">10</text>
<text x="515.4" y="409">11</text>
<text x="561.3" y="409">12</text>
</g>
<g font-size="2.3">
<text x="8.2" y="293.9" transform="rotate(-90 8.2 293.9)">We reserve all rights in this document and in the informa-</text>
<text x="10.9" y="293.9" transform="rotate(-90 10.9 293.9)">tion contained therein. Reproduction, use or disclosure</text>
<text x="14" y="293.9" transform="rotate(-90 14 293.9)">to third parties without express authority is strictly</text>
<text x="16.9" y="293.9" transform="rotate(-90 16.9 293.9)">forbidden.</text>
<text x="20" y="294" transform="rotate(-90 20 294)">© LIEBHERR WERK EHINGEN</text>
<text x="8.2" y="370.2" transform="rotate(-90 8.2 370.2)">Für dieses Dokument und den darin dargestellten Gegen-</text>
<text x="11" y="370.1" transform="rotate(-90 11 370.1)">stand behalten wir uns alle Rechte vor. Vervielfältigung,</text>
<text x="14" y="370.2" transform="rotate(-90 14 370.2)">Bekanntgabe an Dritte oder Verwertung seines Inhaltes</text>
<text x="17" y="370" transform="rotate(-90 17 370)">sind ohne unsere ausdrückliche Zustimmung verboten.</text>
<text x="19.9" y="369.7" transform="rotate(-90 19.9 369.7)">© LIEBHERR WERK EHINGEN</text>
<text x="230.8" y="391.8">Bearb.</text>
<text x="230.8" y="395.9">Datum</text>
<text x="534.1" y="392.1">Anlage</text>
<text x="534.2" y="396">Ort</text>
<text x="231" y="400">Ausgabe</text>
<text x="563.5" y="400.1">Blatt</text>
<text x="172.8" y="404.2">Zustand</text>
<text x="188.9" y="404.2">Änderung</text>
<text x="208.6" y="404.2">Datum</text>
<text x="221" y="404.2">Name</text>
<text x="230.9" y="403.9">Datum</text>
<text x="564.2" y="403.8">von</text>
</g>
</svg>
